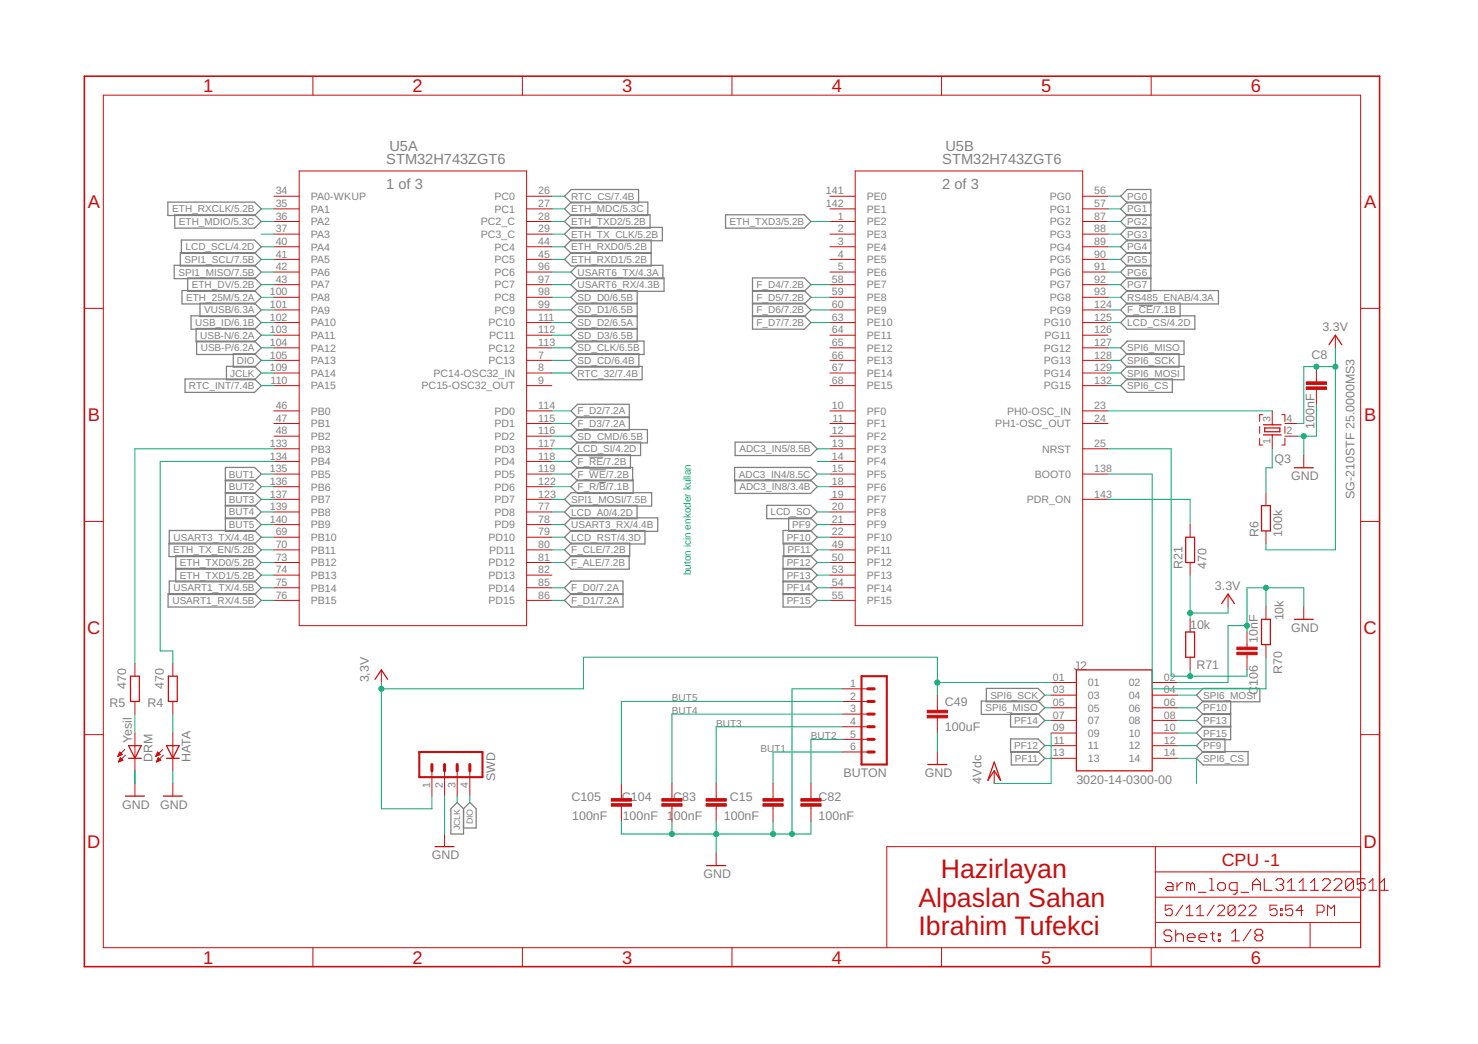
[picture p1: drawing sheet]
<svg xmlns="http://www.w3.org/2000/svg" width="297mm" height="210mm" viewBox="0 0 297 210" stroke-linecap="round" stroke-linejoin="round" font-family="sans-serif">
<g fill="none" stroke="#808080" stroke-width=".25">
<path d="M114.8 38.1h13.5v2.7h-13.5l-1.3-1.3zM33.7 40.6h17.5l1.3 1.4-1.3 1.3h-17.5zM35 53.3h16.2l1.3 1.4-1.3 1.3h-16.2zM35.1 43.2h16.1l1.3 1.3-1.3 1.4h-16.1zM36.2 50.8h15l1.3 1.4-1.3 1.3h-15zM36.4 48.3h14.8l1.3 1.3-1.3 1.3h-14.8zM36.6 58.4h14.6l1.3 1.4-1.3 1.3h-14.6zM37.7 55.9h13.5l1.3 1.3-1.3 1.4h-13.5zM113.5 47.1l1.3-1.4h18.3v2.7h-18.3zM114.8 40.6h15.4v2.7h-15.4l-1.3-1.3zM114.8 43.2h15.8v2.7h-15.8l-1.3-1.4zM116.1 53.3h17.1v2.7h-17.1l-1.4-1.3z"/>
<path d="M116.1 55.9h17.4v2.7h-17.4l-1.4-1.4zM130.9 50.8h-16.1l-1.3 1.4 1.3 1.3h16.1v-5.2h-16.1l-1.3 1.3 1.3 1.3h16.1M145.8 43.2h15.8l1.4 1.3-1.4 1.4h-15.8zM151.2 58.4h10.4l1.4 1.4-1.4 1.3h-10.4M151.2 58.6h10.4l1.4-1.4-1.4-1.3h-10.4v10.3h10.4l1.4-1.3-1.4-1.4h-10.4M226.5 58.4h18.4v2.7h-18.4l-1.3-1.3zM231.3 53.3h-4.8l-1.3 1.4 1.3 1.3h4.8M231.3 40.8h-4.8l-1.3-1.3 1.3-1.4h4.8v20.5h-4.8l-1.3-1.4 1.3-1.3h4.8M231.3 40.6h-4.8l-1.3 1.4 1.3 1.3h4.8M231.3 43.2h-4.8l-1.3 1.3 1.3 1.4h4.8M231.3 45.7h-4.8l-1.3 1.4 1.3 1.3h4.8M231.3 48.3h-4.8l-1.3 1.3 1.3 1.3h4.8"/>
<path d="M231.3 50.8h-4.8l-1.3 1.4 1.3 1.3h4.8M37.2 76.2h14l1.3 1.3-1.3 1.4h-14zM38.4 63.5h12.8l1.3 1.4-1.3 1.3h-12.8zM39.4 66h11.8l1.3 1.4-1.3 1.3h-11.8zM39.5 68.6h11.7l1.3 1.3-1.3 1.4h-11.7zM40.2 61h11l1.3 1.3-1.3 1.3h-11zM45.5 73.7h5.7l1.3 1.3-1.3 1.3h-5.7zM46.9 71.1h4.3l1.3 1.4-1.3 1.3h-4.3zM114.7 69.9l1.4-1.3h13.3v2.7h-13.3zM114.7 75l1.4-1.3h13v2.6h-13zM114.7 72.5l1.4-1.4h12.3v2.7h-12.3zM128.1 61.1h-12l-1.4-1.3 1.4-1.4h12v10.3h-12l-1.4-1.3 1.4-1.4h12"/>
<path d="M128.1 61h-12l-1.4 1.3 1.4 1.3h12M128.1 63.5h-12l-1.4 1.4 1.4 1.3h12M151.2 61h10.4l1.4 1.3-1.4 1.3h-10.4M225.2 72.5l1.3-1.4h10.5v2.7h-10.5zM225.2 77.5l1.3-1.3h9.1v2.7h-9.1zM226.5 68.6h11.5v2.7h-11.5l-1.3-1.4zM226.5 73.7h11.5v2.6h-11.5l-1.3-1.3zM226.5 61h10.7v2.6h-10.7l-1.3-1.3zM226.5 63.5h13.6v2.7h-13.6l-1.3-1.3zM45.3 96.7h5.9l1.3-1.4-1.3-1.3h-5.9v12.8h5.9l1.3-1.3-1.3-1.4h-5.9M45.3 96.5h5.9l1.3 1.4-1.3 1.3h-5.9M45.3 99.1h5.9l1.3 1.3-1.3 1.3h-5.9"/>
<path d="M114.7 90.2l1.4-1.3h12.6v2.7h-12.6zM114.7 95.3l1.4-1.3h11v2.7h-11zM114.7 97.9l1.4-1.4h11.2v2.7h-11.2zM114.7 87.7l1.4-1.3h14v2.6h-14zM114.7 92.8l1.4-1.4h10.6v2.7h-10.6zM126.5 83.8h-10.4l-1.4 1.4 1.4 1.3h10.4v-5.2h-10.4l-1.4 1.3 1.4 1.4h10.4M147.6 94h15.3l1.4 1.3-1.4 1.4h-15.3zM147.7 88.9h15.2l1.4 1.3-1.4 1.4h-15.2zM147.7 96.5h15.2l1.4 1.4-1.4 1.3h-15.2zM33.8 119.4h17.4l1.3 1.3-1.3 1.3h-17.4zM34 109.2h17.2l1.3 1.4-1.3 1.3h-17.2zM34 116.8h17.2l1.3 1.4-1.3 1.3h-17.2z"/>
<path d="M34 106.7h17.2l1.3 1.3-1.3 1.4h-17.2zM35.3 114.3h15.9l1.3 1.3-1.3 1.4h-15.9v-5.3h15.9l1.3 1.4-1.3 1.3h-15.9M45.3 101.6h5.9l1.3 1.3-1.3 1.4h-5.9M113.5 110.6l1.3-1.4h11.8v2.7h-11.8zM113.5 102.9l1.3-1.3h13.2v2.7h-13.2zM113.5 105.5l1.3-1.4h17.4v2.7h-17.4zM113.5 108l1.3-1.3h14.8v2.7h-14.8zM113.5 100.4l1.3-1.3h16.2v2.6h-16.2zM113.5 113.1l1.3-1.4h11.6v2.7h-11.6zM125.2 119.4h-10.4l-1.3 1.3 1.3 1.3h10.4v-5.2h-10.4l-1.3 1.4 1.3 1.3h10.4M154.1 101.6h8.8l1.4 1.3-1.4 1.4h-8.8zM157.4 114.4h5.5l1.4-1.3-1.4-1.4h-5.5v10.3h5.5l1.4-1.3-1.4-1.3h-5.5"/>
<path d="M157.4 116.8h5.5l1.4 1.4-1.4 1.3h-5.5M157.4 106.7h5.5l1.4 1.3-1.4 1.4h-5.5zM157.4 114.3h5.5l1.4 1.3-1.4 1.4h-5.5M157.5 109.2h5.4l1.4 1.4-1.4 1.3h-5.4zM158.5 104.1h4.4l1.4 1.4-1.4 1.3h-4.4zM198.2 138.4h10.4l1.4 1.4-1.4 1.3h-10.4zM241.8 138.4h11.4v2.7h-11.4l-1.3-1.3zM197.2 140.9h11.4l1.4 1.4-1.4 1.3h-11.4zM203.1 148.6h5.5l1.4 1.3-1.4 1.4h-5.5zM203.1 143.5h5.5l1.4 1.3-1.4 1.4h-5.5zM203.2 151.1h5.4l1.4 1.4-1.4 1.3h-5.4zM241.8 151.1h9v2.7h-9l-1.3-1.3z"/>
<path d="M241.8 148.6h4.4v2.7h-4.4l-1.3-1.4zM247.3 143.6h-5.5l-1.3-1.3 1.3-1.4h5.5v7.8h-5.5l-1.3-1.3 1.3-1.4h5.5M247.3 143.5h-5.5l-1.3 1.3 1.3 1.4h5.5M90.6 162.6l1.3-1.3 1.3 1.3v5.1h-2.6zM93.2 162.6l1.2-1.3 1.3 1.3v3.9h-2.5"/>
</g>
<path d="M228.9 61.4h2.8M118.4 91.9h2.8M118.4 94.5h3.4M120.4 97h1.4" fill="none" stroke="#808080" stroke-width=".2"/>
<g fill="none" stroke="#c90d0c" stroke-width=".2">
<path d="M20.8 19.1h252.7v171.4h-252.7zM62.9 15.3v3.8M105 15.3v3.8M147.1 15.3v3.8M189.2 15.3v3.8M231.4 15.3v3.8M55.1 39.5h5M60.1 34.4h45.7v91.4h-45.7zM105.8 39.5h5.1M166.8 39.5h5.1M171.9 34.4h45.7v91.4h-45.7zM217.6 39.5h5.1"/>
<path d="M55.1 42h5M55.1 44.5h5M55.1 47.1h5M55.1 49.6h5M55.1 52.2h5M55.1 54.7h5M55.1 57.2h5M55.1 59.8h5M105.8 42h5.1M105.8 44.5h5.1M105.8 47.1h5.1M105.8 49.6h5.1"/>
<path d="M105.8 52.2h5.1M105.8 54.7h5.1M105.8 57.2h5.1M105.8 59.8h5.1M166.8 42h5.1M166.8 44.5h5.1M166.8 47.1h5.1M166.8 49.6h5.1M166.8 52.2h5.1M166.8 54.7h5.1M166.8 57.2h5.1M166.8 59.8h5.1"/>
<path d="M217.6 42h5.1M217.6 44.5h5.1M217.6 47.1h5.1M217.6 49.6h5.1M217.6 52.2h5.1M217.6 54.7h5.1M217.6 57.2h5.1M217.6 59.8h5.1M17 62h3.8M55.1 62.3h5M55.1 64.9h5M55.1 67.4h5"/>
<path d="M55.1 69.9h5M55.1 72.5h5M55.1 75h5M55.1 77.5h5M105.8 62.3h5.1M105.8 64.9h5.1M105.8 67.4h5.1M105.8 69.9h5.1M105.8 72.5h5.1M105.8 75h5.1M105.8 77.5h5.1M166.8 62.3h5.1"/>
<path d="M166.8 64.9h5.1M166.8 67.4h5.1M166.8 69.9h5.1M166.8 72.5h5.1M166.8 75h5.1M166.8 77.5h5.1M217.6 62.3h5.1M217.6 64.9h5.1M217.6 67.4h5.1M217.6 69.9h5.1M217.6 72.5h5.1M217.6 75h5.1"/>
<path d="M217.6 77.5h5.1M264.6 73.7v3.1M264.6 78.3v3M268.4 67.4v2.5M273.5 62h3.8M55.1 82.6h5M55.1 85.2h5M55.1 87.7h5M55.1 90.2h5M55.1 92.8h5M55.1 95.3h5M55.1 97.9h5"/>
<path d="M105.8 82.6h5.1M105.8 85.2h5.1M105.8 87.7h5.1M105.8 90.2h5.1M105.8 92.8h5.1M105.8 95.3h5.1M105.8 97.9h5.1M166.8 82.6h5.1M166.8 85.2h5.1M166.8 87.7h5.1M166.8 90.2h5.1M166.8 92.8h5.1"/>
<path d="M166.8 95.3h5.1M166.8 97.9h5.1M217.6 82.6h5.1M217.6 85.2h5.1M217.6 90.2h5.1M217.6 95.3h5.1M253.2 88.1v1.4h.6M253.2 85.7v1.4M253.8 83.4h-.6v1.4M254.4 99.1v2.6M255.7 82.6v2.8M255.7 87.4v2.8"/>
<path d="M257.6 83.4h.6v1.4M258.2 85.2h2.6M258.2 87.7h2.6M258.2 88.1v1.4h-.6M258.2 85.7v1.4M262 91.5v2.5M17 104.8h3.8M55.1 100.4h5M55.1 102.9h5M55.1 105.5h5M55.1 108h5M55.1 110.6h5"/>
<path d="M55.1 113.1h5M55.1 115.6h5M55.1 118.2h5M105.8 100.4h5.1M105.8 102.9h5.1M105.8 105.5h5.1M105.8 108h5.1M105.8 110.6h5.1M105.8 113.1h5.1M105.8 115.6h5.1M105.8 118.2h5.1M166.8 100.4h5.1"/>
<path d="M166.8 102.9h5.1M166.8 105.5h5.1M166.8 108h5.1M166.8 110.6h5.1M166.8 113.1h5.1M166.8 115.6h5.1M166.8 118.2h5.1M217.6 100.4h5.1M239.2 105.5v2.5M239.2 113.1v2.5M246.8 119.4v2.6M254.4 106.7v2.6"/>
<path d="M273.5 104.8h3.8M27.1 133.4v2.6M34.7 133.4v2.6M55.1 120.7h5M76.6 134.7v2.5M105.8 120.7h5.1M166.8 120.7h5.1M169.3 138.5h5.1M188.4 139.8v3M211.2 137.2h5.1M211.2 139.8h5.1M231.6 137.2h5"/>
<path d="M231.6 139.8h5M239.2 124.5v2.6M239.2 132.1v2.6M250.6 127.1v3M250.6 131.6v3.1M254.4 122v2.5M254.4 129.6v2.5M262 122v2.5M17 147.7h3.8M23.7 152h.1M23.8 151.9h.3M23.8 151.8h.6"/>
<path d="M23.9 151.7h.6M23.9 153.1h.2M23.9 151.5h.5M23.9 153h.5M24 151.4h.3M24 152.9h.6M24 151.3h.2M24 152.7h.6M24.1 152.6h.4M24.1 151.2l.5 .5-.9 .4zM24.1 152.5h.3M24.2 152.4h.1"/>
<path d="M24.2 152.3l.5 .5-.9 .4zM25.1 150.7l-1.4 1.4M25.2 151.8l-1.4 1.4M27.1 141v2.6M27.1 147.4v7.6M27.1 157.5v2.6M31.3 152h.1M31.4 151.9h.3M31.4 151.8h.6M31.5 151.7h.7M31.5 153.1h.2M31.5 151.5h.5"/>
<path d="M31.5 153h.5M31.6 151.4h.3M31.6 152.9h.7M31.6 151.3h.2M31.6 152.7h.6M31.7 151.2l.5 .5-.9 .4zM31.7 152.6h.4M31.7 152.5h.3M31.8 152.4h.1M31.8 152.3l.5 .5-.9 .4zM32.7 150.7l-1.4 1.4M32.8 151.8l-1.4 1.4"/>
<path d="M34.7 141v2.6M34.7 147.4v7.6M34.7 157.5v2.6M86.8 155v5.1M89.3 155v5.1M91.9 155v5.1M94.4 155v5.1M124.9 157.5v3.1M135 157.5v3.1M143.9 157.5v3.1M155.4 157.5v3.1M163 157.5v3.1"/>
<path d="M169.3 141h5.1M169.3 143.6h5.1M169.3 146.1h5.1M169.3 148.7h5.1M169.3 151.2h5.1M188.4 144.3v3.1M188.4 151.2v2.5M199.8 155v2.5M211.2 142.3h5.1M211.2 144.8h5.1M211.2 147.4h5.1M211.2 149.9h5.1"/>
<path d="M211.2 152.5h5.1M231.6 142.3h5M231.6 144.8h5M231.6 147.4h5M231.6 149.9h5M231.6 152.5h5M273.5 147.7h3.8M89.3 167.7v2.5M124.9 162.1v3M135 162.1v3M143.9 162.1v3M143.9 171.5v2.5"/>
<path d="M155.4 162.1v3M163 162.1v3M232.2 170.2v20.3M232.2 175.3h41.3M273.5 170.2h-95.3v20.3M62.9 190.5v3.9M105 190.5v3.9M147.1 190.5v3.9M189.2 190.5v3.9M231.4 190.5v3.9M232.2 185.5h41.3M232.2 180.4h41.3"/>
<path d="M235.6 182h-1.4v1l.7-.3h.3l.4 .3v.7l-.4 .4h-.7l-.3-.4M237.7 182l-1.4 2.1M238.4 184.1h1.4M238.4 182.7l.7-.7v2.1M240.5 184.1h1.4M240.5 182.7l.7-.7v2.1M244 182l-1.4 2.1M244.7 182.4l.4-.4h.7l.3 .4v.3l-1.4 1.4h1.4M248.2 182.4l-.3-.4h-.7l-.4 .4v1.3M248.2 182.4v1.3l-.3 .4h-.7l-.4-.4M248.2 182.4l-1.4 1.3M248.9 182.4l.4-.4h.7l.3 .4v.3l-1.4 1.4h1.4"/>
<path d="M251 182.4l.4-.4h.7l.3 .4v.3l-1.4 1.4h1.4M256.6 182h-1.4v1l.7-.3h.4l.3 .3v.7l-.3 .4h-.7l-.4-.4M257.3 182.7h.4v.3h-.4zM257.3 183.7h.4v.4h-.4zM259.8 182h-1.4v1l.7-.3h.3l.4 .3v.7l-.4 .4h-.7l-.3-.4M261.9 183h-1.4l1.1-1v2.1M263.3 185.5v5M264.7 183.4h1l.4-.4v-.6l-.4-.4h-1v2.1M266.8 184.1v-2.1l.7 .7 .7-.7v2.1"/>
</g>
<g fill="none" stroke="#c90d0c" stroke-width=".21">
<path d="M234.6 177.5h.8l.4 .3v1.2h-1.2l-.4-.4 .4-.4h1.2M236.5 177.5v1.5M237.7 177.5h-.4l-.8 .7M239.3 177.8l-.4-.3h-.4v1.5M239.3 177.8v1.2M239.3 177.8l.3-.3 .5 .3v1.2M240.8 179.4h1.6M243.2 179h.7M243.2 176.7h.3v2.3M244.7 177.8l.4-.3h.8l.4 .3v.8l-.4 .4h-.8l-.4-.4zM248.6 179h-1.1l-.4-.4v-.8l.4-.3h1.1v1.9l-.4 .4h-.4M249.4 179.4h1.6"/>
<path d="M251.7 179v-1.5l.8-.8 .8 .8v1.5M251.7 177.8h1.6M254.1 176.7v2.3h1.5M256.4 177.1l.4-.4h.8l.4 .4v.4l-.4 .3M257.2 177.8h.4M257.6 177.8l.4 .4v.4l-.4 .4h-.8l-.4-.4M258.7 179h1.6M258.7 177.5l.8-.8v2.3M261.1 179h1.6M261.1 177.5l.8-.8v2.3M263.4 179h1.6M263.4 177.5l.8-.8v2.3"/>
<path d="M265.8 177.1l.3-.4h.8l.4 .4v.4l-1.5 1.5h1.5M268.1 177.1l.4-.4h.8l.4 .4v.4l-1.6 1.5h1.6M272 177.1v1.5l-.4 .4h-.8l-.4-.4M272 177.1l-.4-.4h-.8l-.4 .4v1.5M272 177.1l-1.6 1.5M274.3 176.7h-1.5v1.1l.8-.3h.4l.3 .3v.8l-.3 .4h-.8l-.4-.4M275.1 179h1.6M275.1 177.5l.8-.8v2.3M277.5 179h1.5M277.5 177.5l.7-.8v2.3M235.5 187.3l-.4-.3h-.8l-.4 .3v.4l.4 .4h.8l.4 .4v.4l-.4 .4h-.8l-.4-.4M236.3 188.1l.4-.4h.7l.4 .4v1.2"/>
<path d="M236.3 187v2.3M238.6 188.5h1.6v-.4l-.4-.4h-.8l-.4 .4v.8l.4 .4h.8M241 188.5h1.5v-.4l-.4-.4h-.8l-.3 .4v.8l.3 .4h.8M243.3 187.7h.8M243.7 187.3v1.6l.4 .4M244.9 187.7h.3v.4h-.3zM244.9 188.9h.3v.4h-.3zM247.5 187.6l.8-.8v2.4M247.5 189.2h1.6M251.4 186.8l-1.5 2.4M252.6 188l-.4 .4v.4l.4 .4h.8l.4-.4v-.4l-.4-.4M252.6 188l-.4-.4v-.4l.4-.4h.8l.4 .4v.4l-.4 .4"/>
<path d="M252.6 188h.8"/>
</g>
<path d="M17 15.3h260.3v179.1h-260.3z" fill="none" stroke="#c90d0c" stroke-width=".32"/>
<g fill="none" stroke="#c90d0c" stroke-width=".25">
<path d="M267.1 69.3l1.3-1.9 1.2 1.9M253.9 85.4h3.6M253.9 87.4h3.6M254.2 86h3v.8h-3zM260.1 94h3.8M238.3 108h1.8v5.1h-1.8zM253.5 101.7h1.8v5h-1.8zM26.2 136h1.8v5h-1.8zM33.8 136h1.8v5h-1.8zM75.4 136.6l1.2-1.9 1.3 1.9M216.3 134.7h15.3v20.3h-15.3zM238.3 127.1h1.8v5h-1.8z"/>
<path d="M245.5 121.3l1.3-1.9 1.3 1.9M253.5 124.5h1.8v5.1h-1.8zM260.1 124.5h3.8M25.8 152.5h2.6M25.8 149.9h2.6l-1.3 2.6zM33.5 149.9h2.5l-1.3 2.6zM33.5 152.5h2.5M186.5 153.7h3.8M199.8 153.2l1.3 3.7-1.3-1.9-1.3 1.9zM25.2 160.1h3.8M32.8 160.1h3.8M87.4 170.2h3.8"/>
<path d="M142 174h3.8"/>
</g>
<path d="M173.1 136h5.1v17.7h-5.1zM84.3 151.2h12.7v5.1h-12.7z" fill="none" stroke="#c90d0c" stroke-width=".42"/>
<path d="M174.4 138.5h1.3M86.8 153.7v1.3M89.3 153.7v1.3M91.9 153.7v1.3M94.4 153.7v1.3M174.4 143.6h1.3M174.4 141h1.3M174.4 148.7h1.3M174.4 146.1h1.3M174.4 151.2h1.3" fill="none" stroke="#c90d0c" stroke-width=".61"/>
<g fill="#c90d0c" stroke="#c90d0c" stroke-width=".2">
<path d="M262.5 76.8h4.1v.5h-4.1z"/>
<path d="M262.5 77.8h4.1v.5h-4.1z"/>
<path d="M153.3 160.6h4.1v.5h-4.1z"/>
<path d="M153.3 161.6h4.1v.5h-4.1z"/>
<path d="M161 160.6h4v.5h-4z"/>
<path d="M161 161.6h4v.5h-4z"/>
<path d="M141.9 160.6h4.1v.5h-4.1z"/>
<path d="M141.9 161.6h4.1v.5h-4.1z"/>
<path d="M133 160.6h4.1v.5h-4.1z"/>
<path d="M133 161.6h4.1v.5h-4.1z"/>
<path d="M122.9 160.6h4v.5h-4z"/>
<path d="M122.9 161.6h4v.5h-4z"/>
<path d="M186.4 143.8h4v.5h-4z"/>
<path d="M186.4 142.8h4v.5h-4z"/>
<path d="M248.6 130.1h4v.5h-4z"/>
<path d="M248.6 131.1h4v.5h-4z"/>
</g>
<g fill="none" stroke="#0dab76" stroke-width=".2">
<path d="M110.9 39.5h2.6M222.7 39.5h2.5M52.5 59.8h2.6M52.5 54.7h2.6M52.5 42h2.6M52.5 44.5h2.6M52.5 47.1h2.6M52.5 49.6h2.6M52.5 52.2h2.6M52.5 57.2h2.6M110.9 59.8h3.8M110.9 54.7h3.8"/>
<path d="M110.9 42h2.6M110.9 44.5h2.6M110.9 47.1h2.6M110.9 49.6h2.6M110.9 52.2h2.6M110.9 57.2h3.8M163 59.8h3.8M163 44.5h3.8M163 57.2h3.8M222.7 59.8h2.5M222.7 54.7h2.5M222.7 42h2.5"/>
<path d="M222.7 44.5h2.5M222.7 47.1h2.5M222.7 49.6h2.5M222.7 52.2h2.5M222.7 57.2h2.5M52.5 67.4h2.6M52.5 69.9h2.6M52.5 75h2.6M52.5 72.5h2.6M52.5 62.3h2.6M52.5 64.9h2.6M52.5 77.5h2.6"/>
<path d="M110.9 67.4h3.8M110.9 69.9h3.8M110.9 75h3.8M110.9 72.5h3.8M110.9 62.3h3.8M110.9 64.9h3.8M163 62.3h3.8M163 64.9h3.8M222.7 69.9h2.5M222.7 75h2.5M222.7 72.5h2.5M222.7 62.3h2.5"/>
<path d="M222.7 64.9h2.5M222.7 77.5h2.5M268.4 69.9v40.7h-14v-1.3M268.4 73.7h-6.4v11.5h-1.2M52.5 95.3h2.6M52.5 97.9h2.6M55.1 92.8h-22.9v38.1h2.5v2.5M55.1 90.2h-28v43.2M110.9 87.7h3.8M110.9 85.2h3.8M110.9 90.2h3.8M110.9 92.8h3.8"/>
<path d="M110.9 95.3h3.8M110.9 97.9h3.8M110.9 82.6h3.8M164.3 90.2h2.5M164.3 92.8h2.5M164.3 95.3h2.5M164.3 97.9h2.5M222.7 95.3h8.9v43.2h22.8v-6.4M222.7 90.2h12.7v45.8h15.2v-1.3M222.7 82.6h33M255.7 90.2v3.8h-1.3v5.1M262 87.7v3.8"/>
<path d="M264.6 81.3v6.4h-3.8M52.5 118.2h2.6M52.5 110.6h2.6M52.5 102.9h2.6M52.5 105.5h2.6M52.5 108h2.6M52.5 100.4h2.6M52.5 113.1h2.6M52.5 115.6h2.6M110.9 118.2h2.6M110.9 110.6h2.6M110.9 102.9h2.6"/>
<path d="M110.9 105.5h2.6M110.9 108h2.6M110.9 100.4h2.6M110.9 113.1h2.6M164.3 118.2h2.5M164.3 110.6h2.5M164.3 102.9h2.5M164.3 105.5h2.5M164.3 108h2.5M164.3 113.1h2.5M164.3 115.6h2.5M222.7 100.4h16.5v5.1"/>
<path d="M239.2 115.6v8.9M254.4 118.2v3.8M52.5 120.7h2.6M76.6 138.5h40.7v-6.4h71.1v7.7M76.6 137.2v25.4h10.2v-2.5M110.9 120.7h2.6M164.3 120.7h2.5M169.3 138.5h-10.1v29.2M188.4 137.2h22.8M210 139.8h1.2M236.6 139.8h3.9M239.2 134.7v1.3"/>
<path d="M246.8 122v1.3h-7.6M250.6 125.8h-3.8v11.4h-10.2M262 122v-3.8h-11.4v8.9M27.1 143.6v3.8M27.1 155v2.5M34.7 143.6v3.8M34.7 155v2.5M169.3 141h-44.4v16.5M169.3 148.7h-6.3v8.8M169.3 151.2h-13.9v6.3M169.3 146.1h-25.4v11.4M169.3 143.6h-34.3v13.9"/>
<path d="M188.4 147.4v3.8M210 152.5h1.2M210 142.3h1.2M210 149.9h1.2M210 144.8h1.2M211.2 147.4v10.1h-11.4M236.6 152.5h3.9v5M236.6 142.3h3.9M236.6 149.9h3.9M236.6 144.8h3.9M236.6 147.4h3.9M89.3 160.1v7.6"/>
<path d="M91.9 160.1v1.2M94.4 160.1v1.2M124.9 165.1v2.6h38.1v-2.6M135 165.1v2.6M143.9 165.1v6.4M155.4 165.1v2.6"/>
</g>
<g fill="#0dab76" stroke="#0dab76" stroke-width=".2">
<circle cx="262" cy="87.7" r=".51"/>
<circle cx="155.4" cy="167.7" r=".51"/>
<circle cx="143.9" cy="167.7" r=".51"/>
<circle cx="135" cy="167.7" r=".51"/>
<circle cx="159.2" cy="167.7" r=".51"/>
<circle cx="254.4" cy="118.2" r=".51"/>
<circle cx="250.6" cy="125.8" r=".51"/>
<circle cx="268.4" cy="73.7" r=".51"/>
<circle cx="264.6" cy="73.7" r=".51"/>
<circle cx="76.6" cy="138.5" r=".51"/>
<circle cx="188.4" cy="137.2" r=".51"/>
<circle cx="239.2" cy="123.3" r=".51"/>
<circle cx="239.2" cy="136" r=".51"/>
</g>
<g font-size="5.4" fill="#c90d0c">
<text x="189.1" y="176.6">Hazirlayan</text>
<text x="184.6" y="182.3">Alpaslan Sahan</text>
<text x="184.6" y="188">Ibrahim Tufekci</text>
</g>
<g font-size="3.7" fill="#c90d0c">
<text x="40.8" y="18.5">1</text>
<text x="82.9" y="18.5">2</text>
<text x="125" y="18.5">3</text>
<text x="167.2" y="18.5">4</text>
<text x="209.3" y="18.5">5</text>
<text x="251.4" y="18.5">6</text>
<text x="17.6" y="41.9">A</text>
<text x="274.1" y="41.9">A</text>
<text x="17.6" y="84.7">B</text>
<text x="274.1" y="84.7">B</text>
<text x="17.5" y="127.6">C</text>
<text x="274" y="127.6">C</text>
<text x="17.5" y="170.4">D</text>
<text x="274" y="170.4">D</text>
<text x="40.8" y="193.7">1</text>
<text x="82.9" y="193.7">2</text>
<text x="125" y="193.7">3</text>
<text x="167.2" y="193.7">4</text>
<text x="209.3" y="193.7">5</text>
<text x="251.4" y="193.7">6</text>
</g>
<text font-size="3.6" fill="#c90d0c" x="245.5" y="174">CPU -1</text>
<g font-size="2.9" fill="#808080">
<text x="77.6" y="32.9">STM32H743ZGT6</text>
<text x="78.3" y="30.3">U5A</text>
<text x="189.4" y="32.9">STM32H743ZGT6</text>
<text x="190" y="30.3">U5B</text>
<text x="77.6" y="38">1 of 3</text>
<text x="189.4" y="38">2 of 3</text>
</g>
<g font-size="2.5" fill="#808080">
<text x="265.8" y="66.6">3.3V</text>
<text x="263.6" y="72.1">C8</text>
<text x="264.2" y="86.2" transform="rotate(-90 264.2 86.2)">100nF</text>
<text x="256.1" y="93">Q3</text>
<text x="259.5" y="96.6">GND</text>
<text x="272.2" y="100.4" transform="rotate(-90 272.2 100.4)">SG-210STF 25.0000MS3</text>
<text x="252.9" y="108" transform="rotate(-90 252.9 108)">R6</text>
<text x="257.7" y="108" transform="rotate(-90 257.7 108)">100k</text>
<text x="237.7" y="114.4" transform="rotate(-90 237.7 114.4)">R21</text>
<text x="242.5" y="114.4" transform="rotate(-90 242.5 114.4)">470</text>
<text x="244.2" y="118.7">3.3V</text>
<text x="258" y="124.8" transform="rotate(-90 258 124.8)">10k</text>
<text x="239.2" y="126.6">10k</text>
<text x="252.8" y="129.2" transform="rotate(-90 252.8 129.2)">10nF</text>
<text x="259.5" y="127.1">GND</text>
<text x="74.1" y="137.2" transform="rotate(-90 74.1 137.2)">3,3V</text>
<text x="215.8" y="134.7">J2</text>
<text x="240.4" y="134.4">R71</text>
<text x="252.8" y="137.9" transform="rotate(-90 252.8 137.9)">106</text>
<text x="257.7" y="135.5" transform="rotate(-90 257.7 135.5)">R70</text>
<text x="22" y="142.1">R5</text>
<text x="25.3" y="138.5" transform="rotate(-90 25.3 138.5)">470</text>
<text x="29.7" y="142.1">R4</text>
<text x="33" y="138.5" transform="rotate(-90 33 138.5)">470</text>
<text x="189.9" y="141.9">C49</text>
<text x="252.8" y="139.7" transform="rotate(-90 252.8 139.7)">C</text>
<text x="26.5" y="149.4" transform="rotate(-90 26.5 149.4)">Yesil</text>
<text x="189.9" y="147">100uF</text>
<text x="30.7" y="153.2" transform="rotate(-90 30.7 153.2)">DRM</text>
<text x="38.3" y="153.2" transform="rotate(-90 38.3 153.2)">HATA</text>
<text x="99.5" y="157.1" transform="rotate(-90 99.5 157.1)">SWD</text>
<text x="114.8" y="161">C105</text>
<text x="125" y="161">C104</text>
<text x="135.3" y="161">C83</text>
<text x="146.7" y="161">C15</text>
<text x="164.5" y="161">C82</text>
<text x="169.5" y="156.3">BUTON</text>
<text x="185.8" y="156.3">GND</text>
<text x="197.3" y="157.5" transform="rotate(-90 197.3 157.5)">4Vdc</text>
<text x="216.3" y="157.5">3020-14-0300-00</text>
<text x="24.6" y="162.6">GND</text>
<text x="32.2" y="162.6">GND</text>
<text x="115" y="164.8">100nF</text>
<text x="125.1" y="164.8">100nF</text>
<text x="134" y="164.8">1</text>
<text x="135.4" y="164.8">00nF</text>
<text x="145.5" y="164.8">100nF</text>
<text x="164.5" y="164.8">100nF</text>
<text x="86.8" y="172.8">GND</text>
<text x="141.4" y="176.6">GND</text>
</g>
<g font-size="2.1" fill="#808080">
<text x="55.4" y="39.1">34</text>
<text x="55.4" y="41.6">35</text>
<text x="62.5" y="40.2">PA0-WKUP</text>
<text x="99.4" y="40.2">PC0</text>
<text x="108.2" y="39.1">26</text>
<text x="108.2" y="41.6">27</text>
<text x="166" y="39.1">141</text>
<text x="166" y="41.6">142</text>
<text x="174.2" y="40.2">PE0</text>
<text x="211" y="40.2">PG0</text>
<text x="219.9" y="39.1">56</text>
<text x="219.9" y="41.6">57</text>
<text x="55.4" y="44.2">36</text>
<text x="55.4" y="46.7">37</text>
<text x="62.5" y="42.8">PA1</text>
<text x="62.5" y="45.3">PA2</text>
<text x="62.5" y="47.8">PA3</text>
<text x="96.6" y="45.3">PC2_C</text>
<text x="96.6" y="47.8">PC3_C</text>
<text x="99.4" y="42.8">PC1</text>
<text x="108.2" y="44.2">28</text>
<text x="108.2" y="46.7">29</text>
<text x="168.4" y="44.2">1</text>
<text x="168.4" y="46.7">2</text>
<text x="174.2" y="42.8">PE1</text>
<text x="174.2" y="45.3">PE2</text>
<text x="174.2" y="47.8">PE3</text>
<text x="211" y="42.8">PG1</text>
<text x="211" y="45.3">PG2</text>
<text x="211" y="47.8">PG3</text>
<text x="219.9" y="44.2">87</text>
<text x="219.9" y="46.7">88</text>
<text x="55.4" y="49.3">40</text>
<text x="55.4" y="51.8">41</text>
<text x="62.5" y="50.4">PA4</text>
<text x="62.5" y="52.9">PA5</text>
<text x="99.4" y="50.4">PC4</text>
<text x="99.4" y="52.9">PC5</text>
<text x="108.2" y="49.3">44</text>
<text x="108.2" y="51.8">45</text>
<text x="168.4" y="49.3">3</text>
<text x="168.4" y="51.8">4</text>
<text x="174.2" y="50.4">PE4</text>
<text x="174.2" y="52.9">PE5</text>
<text x="211" y="50.4">PG4</text>
<text x="211" y="52.9">PG5</text>
<text x="219.9" y="49.3">89</text>
<text x="219.9" y="51.8">90</text>
<text x="54.2" y="59.4">100</text>
<text x="55.4" y="54.3">42</text>
<text x="55.4" y="56.9">43</text>
<text x="62.5" y="55.4">PA6</text>
<text x="62.5" y="58">PA7</text>
<text x="99.4" y="55.5">PC6</text>
<text x="99.4" y="58">PC7</text>
<text x="108.2" y="54.3">96</text>
<text x="108.2" y="56.9">97</text>
<text x="108.2" y="59.4">98</text>
<text x="167.2" y="56.9">58</text>
<text x="167.2" y="59.4">59</text>
<text x="168.4" y="54.3">5</text>
<text x="174.2" y="55.4">PE6</text>
<text x="174.2" y="58">PE7</text>
<text x="211" y="55.5">PG6</text>
<text x="211" y="58">PG7</text>
<text x="219.9" y="54.3">91</text>
<text x="219.9" y="56.9">92</text>
<text x="219.9" y="59.4">93</text>
<text x="54.2" y="62">101</text>
<text x="54.2" y="64.5">102</text>
<text x="62.5" y="60.5">PA8</text>
<text x="62.5" y="63.1">PA9</text>
<text x="62.5" y="65.6">PA10</text>
<text x="98.2" y="65.6">PC10</text>
<text x="99.4" y="60.5">PC8</text>
<text x="99.4" y="63.1">PC9</text>
<text x="108.2" y="62">99</text>
<text x="108.2" y="64.5">111</text>
<text x="167.2" y="62">60</text>
<text x="167.2" y="64.5">63</text>
<text x="174.2" y="60.5">PE8</text>
<text x="174.2" y="63.1">PE9</text>
<text x="174.2" y="65.6">PE10</text>
<text x="209.8" y="65.6">PG10</text>
<text x="211" y="60.5">PG8</text>
<text x="211" y="63.1">PG9</text>
<text x="219.9" y="62">124</text>
<text x="219.9" y="64.5">125</text>
<text x="54.2" y="67">103</text>
<text x="54.2" y="69.6">104</text>
<text x="62.5" y="68.1">PA11</text>
<text x="62.5" y="70.7">PA12</text>
<text x="98.2" y="70.7">PC12</text>
<text x="98.3" y="68.1">PC11</text>
<text x="108.2" y="67">112</text>
<text x="108.2" y="69.6">113</text>
<text x="167.2" y="67">64</text>
<text x="167.2" y="69.6">65</text>
<text x="174.2" y="68.1">PE11</text>
<text x="174.2" y="70.7">PE12</text>
<text x="209.8" y="70.7">PG12</text>
<text x="209.9" y="68.1">PG11</text>
<text x="219.9" y="67">126</text>
<text x="219.9" y="69.6">127</text>
<text x="54.2" y="72.1">105</text>
<text x="54.2" y="74.6">109</text>
<text x="54.4" y="77.2">110</text>
<text x="62.5" y="73.2">PA13</text>
<text x="62.5" y="75.8">PA14</text>
<text x="87.1" y="75.8">PC14-OSC32_IN</text>
<text x="98.2" y="73.2">PC13</text>
<text x="108.2" y="72.1">7</text>
<text x="108.2" y="74.6">8</text>
<text x="108.2" y="77.2">9</text>
<text x="167.2" y="72.1">66</text>
<text x="167.2" y="74.6">67</text>
<text x="167.2" y="77.2">68</text>
<text x="174.2" y="73.2">PE13</text>
<text x="174.2" y="75.8">PE14</text>
<text x="209.8" y="73.2">PG13</text>
<text x="209.8" y="75.8">PG14</text>
<text x="219.9" y="72.1">128</text>
<text x="219.9" y="74.6">129</text>
<text x="219.9" y="77.2">132</text>
<text x="55.4" y="82.3">46</text>
<text x="62.5" y="78.3">PA15</text>
<text x="62.5" y="83.4">PB0</text>
<text x="84.7" y="78.3">PC15-OSC32_OUT</text>
<text x="99.4" y="83.4">PD0</text>
<text x="108.2" y="82.3">114</text>
<text x="167.2" y="82.3">10</text>
<text x="174.2" y="78.3">PE15</text>
<text x="174.2" y="83.4">PF0</text>
<text x="202.4" y="83.4">PH0-OSC_IN</text>
<text x="209.8" y="78.3">PG15</text>
<text x="219.9" y="82.3">23</text>
<text x="54.2" y="89.9">133</text>
<text x="55.4" y="84.8">47</text>
<text x="55.4" y="87.3">48</text>
<text x="62.5" y="85.9">PB1</text>
<text x="62.5" y="88.5">PB2</text>
<text x="99.4" y="85.9">PD1</text>
<text x="99.4" y="88.5">PD2</text>
<text x="108.2" y="84.8">115</text>
<text x="108.2" y="87.3">116</text>
<text x="108.2" y="89.9">117</text>
<text x="167.2" y="87.3">12</text>
<text x="167.2" y="89.9">13</text>
<text x="167.3" y="84.8">11</text>
<text x="174.2" y="85.9">PF1</text>
<text x="174.2" y="88.5">PF2</text>
<text x="200" y="85.9">PH1-OSC_OUT</text>
<text x="219.9" y="84.8">24</text>
<text x="219.9" y="89.9">25</text>
<text x="255.3" y="89.2" transform="rotate(-90 255.3 89.2)">1</text>
<text x="255.3" y="84.8" transform="rotate(-90 255.3 84.8)">3</text>
<text x="258.6" y="84.8">4</text>
<text x="258.6" y="87.3">2</text>
<text x="54.2" y="92.4">134</text>
<text x="54.2" y="95">135</text>
<text x="62.5" y="91">PB3</text>
<text x="62.5" y="93.5">PB4</text>
<text x="99.4" y="91">PD3</text>
<text x="99.4" y="93.5">PD4</text>
<text x="108.2" y="92.4">118</text>
<text x="108.2" y="95">119</text>
<text x="167.2" y="92.4">14</text>
<text x="167.2" y="95">15</text>
<text x="174.2" y="91">PF3</text>
<text x="174.2" y="93.5">PF4</text>
<text x="209.4" y="91">NRST</text>
<text x="219.9" y="95">138</text>
<text x="54.2" y="97.5">136</text>
<text x="54.2" y="100">137</text>
<text x="62.5" y="96.1">PB5</text>
<text x="62.5" y="98.6">PB6</text>
<text x="62.5" y="101.2">PB7</text>
<text x="99.4" y="96.1">PD5</text>
<text x="99.4" y="98.6">PD6</text>
<text x="99.4" y="101.2">PD7</text>
<text x="108.2" y="97.5">122</text>
<text x="108.2" y="100">123</text>
<text x="167.2" y="97.5">18</text>
<text x="167.2" y="100">19</text>
<text x="174.2" y="96.1">PF5</text>
<text x="174.2" y="98.6">PF6</text>
<text x="174.2" y="101.2">PF7</text>
<text x="206.3" y="101.2">PDR_ON</text>
<text x="208" y="96.1">BOOT0</text>
<text x="219.9" y="100">143</text>
<text x="54.2" y="102.6">139</text>
<text x="54.2" y="105.1">140</text>
<text x="55.4" y="107.7">69</text>
<text x="62.5" y="103.7">PB8</text>
<text x="62.5" y="106.2">PB9</text>
<text x="99.4" y="103.7">PD8</text>
<text x="99.4" y="106.2">PD9</text>
<text x="108.2" y="102.6">77</text>
<text x="108.2" y="105.1">78</text>
<text x="108.2" y="107.7">79</text>
<text x="167.2" y="102.6">20</text>
<text x="167.2" y="105.1">21</text>
<text x="167.2" y="107.7">22</text>
<text x="174.2" y="103.7">PF8</text>
<text x="174.2" y="106.2">PF9</text>
<text x="55.4" y="110.2">70</text>
<text x="55.4" y="112.7">73</text>
<text x="62.5" y="108.8">PB10</text>
<text x="62.5" y="111.3">PB11</text>
<text x="62.5" y="113.9">PB12</text>
<text x="98.2" y="108.8">PD10</text>
<text x="98.2" y="113.9">PD12</text>
<text x="98.3" y="111.3">PD11</text>
<text x="108.2" y="110.2">80</text>
<text x="108.2" y="112.7">81</text>
<text x="167.2" y="110.2">49</text>
<text x="167.2" y="112.7">50</text>
<text x="174.2" y="108.8">PF10</text>
<text x="174.2" y="111.3">PF11</text>
<text x="174.2" y="113.9">PF12</text>
<text x="55.4" y="115.3">74</text>
<text x="55.4" y="117.8">75</text>
<text x="62.5" y="116.4">PB13</text>
<text x="62.5" y="118.9">PB14</text>
<text x="98.2" y="116.4">PD13</text>
<text x="98.2" y="118.9">PD14</text>
<text x="108.2" y="115.3">82</text>
<text x="108.2" y="117.8">85</text>
<text x="167.2" y="115.3">53</text>
<text x="167.2" y="117.8">54</text>
<text x="174.2" y="116.4">PF13</text>
<text x="174.2" y="118.9">PF14</text>
<text x="55.4" y="120.4">76</text>
<text x="62.5" y="121.5">PB15</text>
<text x="98.2" y="121.5">PD15</text>
<text x="108.2" y="120.4">86</text>
<text x="167.2" y="120.4">55</text>
<text x="174.2" y="121.5">PF15</text>
<text x="211.6" y="136.9">01</text>
<text x="218.7" y="138">01</text>
<text x="226.8" y="138">02</text>
<text x="233.9" y="136.9">02</text>
<text x="170.9" y="138.1">1</text>
<text x="170.9" y="140.7">2</text>
<text x="170.9" y="143.2">3</text>
<text x="211.6" y="139.4">03</text>
<text x="211.6" y="141.9">05</text>
<text x="218.7" y="140.5">03</text>
<text x="218.7" y="143.1">05</text>
<text x="226.8" y="140.5">04</text>
<text x="226.8" y="143.1">06</text>
<text x="233.9" y="139.4">04</text>
<text x="233.9" y="141.9">06</text>
<text x="170.9" y="145.7">4</text>
<text x="170.9" y="148.3">5</text>
<text x="211.6" y="144.5">07</text>
<text x="211.6" y="147">09</text>
<text x="211.8" y="149.6">11</text>
<text x="218.7" y="145.6">07</text>
<text x="218.7" y="148.1">09</text>
<text x="226.8" y="145.6">08</text>
<text x="226.8" y="148.1">10</text>
<text x="233.9" y="144.5">08</text>
<text x="233.9" y="147">10</text>
<text x="233.9" y="149.6">12</text>
<text x="170.9" y="150.8">6</text>
<text x="211.6" y="152.1">13</text>
<text x="218.7" y="150.7">11</text>
<text x="218.7" y="153.2">13</text>
<text x="226.8" y="150.7">12</text>
<text x="226.8" y="153.2">14</text>
<text x="233.9" y="152.1">14</text>
<text x="86.4" y="158.5" transform="rotate(-90 86.4 158.5)">1</text>
<text x="89" y="158.5" transform="rotate(-90 89 158.5)">2</text>
<text x="91.5" y="158.5" transform="rotate(-90 91.5 158.5)">3</text>
<text x="94.1" y="158.5" transform="rotate(-90 94.1 158.5)">4</text>
</g>
<g font-size="2" fill="#808080">
<text x="114.8" y="40.2">RTC_CS/7.4B</text>
<text x="226.6" y="40.2">PG0</text>
<text x="34.6" y="42.7">ETH_RXCLK/5.2B</text>
<text x="35.9" y="45.2">ETH_MDIO/5.3C</text>
<text x="114.8" y="42.7">ETH_MDC/5.3C</text>
<text x="114.8" y="45.2">ETH_TXD2/5.2B</text>
<text x="114.8" y="47.8">ETH_TX_CLK/5.2B</text>
<text x="146.6" y="45.2">ETH_TXD3/5.2B</text>
<text x="226.6" y="42.7">PG1</text>
<text x="226.6" y="45.2">PG2</text>
<text x="226.6" y="47.8">PG3</text>
<text x="37.1" y="52.9">SPI1_SCL/7.5B</text>
<text x="37.3" y="50.3">LCD_SCL/4.2D</text>
<text x="114.8" y="50.3">ETH_RXD0/5.2B</text>
<text x="114.8" y="52.9">ETH_RXD1/5.2B</text>
<text x="226.6" y="50.3">PG4</text>
<text x="226.6" y="52.9">PG5</text>
<text x="35.9" y="55.4">SPI1_MISO/7.5B</text>
<text x="38.5" y="57.9">ETH_DV/5.2B</text>
<text x="116.1" y="57.9">USART6_RX/4.3B</text>
<text x="116.1" y="55.4">USART6_TX/4.3A</text>
<text x="152" y="57.9">F_D4/7.2B</text>
<text x="226.6" y="55.4">PG6</text>
<text x="226.6" y="57.9">PG7</text>
<text x="37.4" y="60.5">ETH_25M/5.2A</text>
<text x="39.2" y="65.6">USB_ID/6.1B</text>
<text x="41" y="63">VUSB/6.3A</text>
<text x="116.1" y="60.5">SD_D0/6.5B</text>
<text x="116.1" y="63">SD_D1/6.5B</text>
<text x="116.1" y="65.6">SD_D2/6.5A</text>
<text x="152" y="65.6">F_D7/7.2B</text>
<text x="152" y="60.5">F_D5/7.2B</text>
<text x="152" y="63">F_D6/7.2B</text>
<text x="226.6" y="60.5">RS485_ENAB/4.3A</text>
<text x="226.6" y="63">F_CE/7.1B</text>
<text x="226.6" y="65.6">LCD_CS/4.2D</text>
<text x="40.2" y="68.1">USB-N/6.2A</text>
<text x="40.3" y="70.6">USB-P/6.2A</text>
<text x="116.1" y="68.1">SD_D3/6.5B</text>
<text x="116.1" y="70.6">SD_CLK/6.5B</text>
<text x="226.6" y="70.6">SPI6_MISO</text>
<text x="46.2" y="75.7">JCLK</text>
<text x="47.6" y="73.2">DIO</text>
<text x="116.1" y="75.7">RTC_32/7.4B</text>
<text x="116.1" y="73.2">SD_CD/6.4B</text>
<text x="226.6" y="73.2">SPI6_SCK</text>
<text x="226.6" y="75.7">SPI6_MOSI</text>
<text x="38" y="78.2">RTC_INT/7.4B</text>
<text x="116.1" y="83.3">F_D2/7.2A</text>
<text x="226.6" y="78.3">SPI6_CS</text>
<text x="116.1" y="88.4">SD_CMD/6.5B</text>
<text x="116.1" y="85.9">F_D3/7.2A</text>
<text x="116.1" y="90.9">LCD_SI/4.2D</text>
<text x="116.1" y="93.5">F_RE/7.2B</text>
<text x="148.6" y="90.9">ADC3_IN5/8.5B</text>
<text x="46" y="96">BUT1</text>
<text x="46" y="98.6">BUT2</text>
<text x="46" y="101.1">BUT3</text>
<text x="114.8" y="101.1">SPI1_MOSI/7.5B</text>
<text x="116.1" y="96">F_WE/7.2B</text>
<text x="116.1" y="98.6">F_R/B/7.1B</text>
<text x="148.5" y="96">ADC3_IN4/8.5C</text>
<text x="148.6" y="98.6">ADC3_IN8/3.4B</text>
<text x="46" y="106.2">BUT5</text>
<text x="46" y="103.6">BUT4</text>
<text x="114.8" y="106.2">USART3_RX/4.4B</text>
<text x="114.8" y="103.6">LCD_A0/4.2D</text>
<text x="154.8" y="103.6">LCD_SO</text>
<text x="159.2" y="106.2">PF9</text>
<text x="34.8" y="111.3">ETH_TX_EN/5.2B</text>
<text x="34.9" y="108.7">USART3_TX/4.4B</text>
<text x="36.2" y="113.8">ETH_TXD0/5.2B</text>
<text x="114.8" y="111.3">F_CLE/7.2B</text>
<text x="114.8" y="113.8">F_ALE/7.2B</text>
<text x="114.8" y="108.7">LCD_RST/4.3D</text>
<text x="158.1" y="113.8">PF12</text>
<text x="158.1" y="108.7">PF10</text>
<text x="158.3" y="111.3">PF11</text>
<text x="34.9" y="118.9">USART1_TX/4.5B</text>
<text x="36.2" y="116.3">ETH_TXD1/5.2B</text>
<text x="114.8" y="118.9">F_D0/7.2A</text>
<text x="158.1" y="116.3">PF13</text>
<text x="158.1" y="118.9">PF14</text>
<text x="34.7" y="121.4">USART1_RX/4.5B</text>
<text x="114.8" y="121.4">F_D1/7.2A</text>
<text x="158.1" y="121.4">PF15</text>
<text x="135" y="141">BUT5</text>
<text x="135" y="143.6">BUT4</text>
<text x="198" y="143">SPI6_MISO</text>
<text x="199" y="140.5">SPI6_SCK</text>
<text x="241.8" y="140.5">SPI6_MOSI</text>
<text x="241.8" y="143">PF10</text>
<text x="143.9" y="146.1">BUT3</text>
<text x="163" y="148.6">BUT2</text>
<text x="203.8" y="145.5">PF14</text>
<text x="241.8" y="145.5">PF13</text>
<text x="241.8" y="148.1">PF15</text>
<text x="152.8" y="151.2">BUT1</text>
<text x="203.8" y="150.6">PF12</text>
<text x="204" y="153.2">PF11</text>
<text x="241.8" y="153.2">SPI6_CS</text>
<text x="241.8" y="150.6">PF9</text>
</g>
<text font-size="2" fill="#0dab76" x="138.9" y="115.6" transform="rotate(-90 138.9 115.6)">buton icin enkoder kullan</text>
<g font-size="1.8" fill="#808080">
<text x="92.5" y="167" transform="rotate(-90 92.5 167)">JCLK</text>
<text x="95" y="165.8" transform="rotate(-90 95 165.8)">DIO</text>
</g>
</svg>
